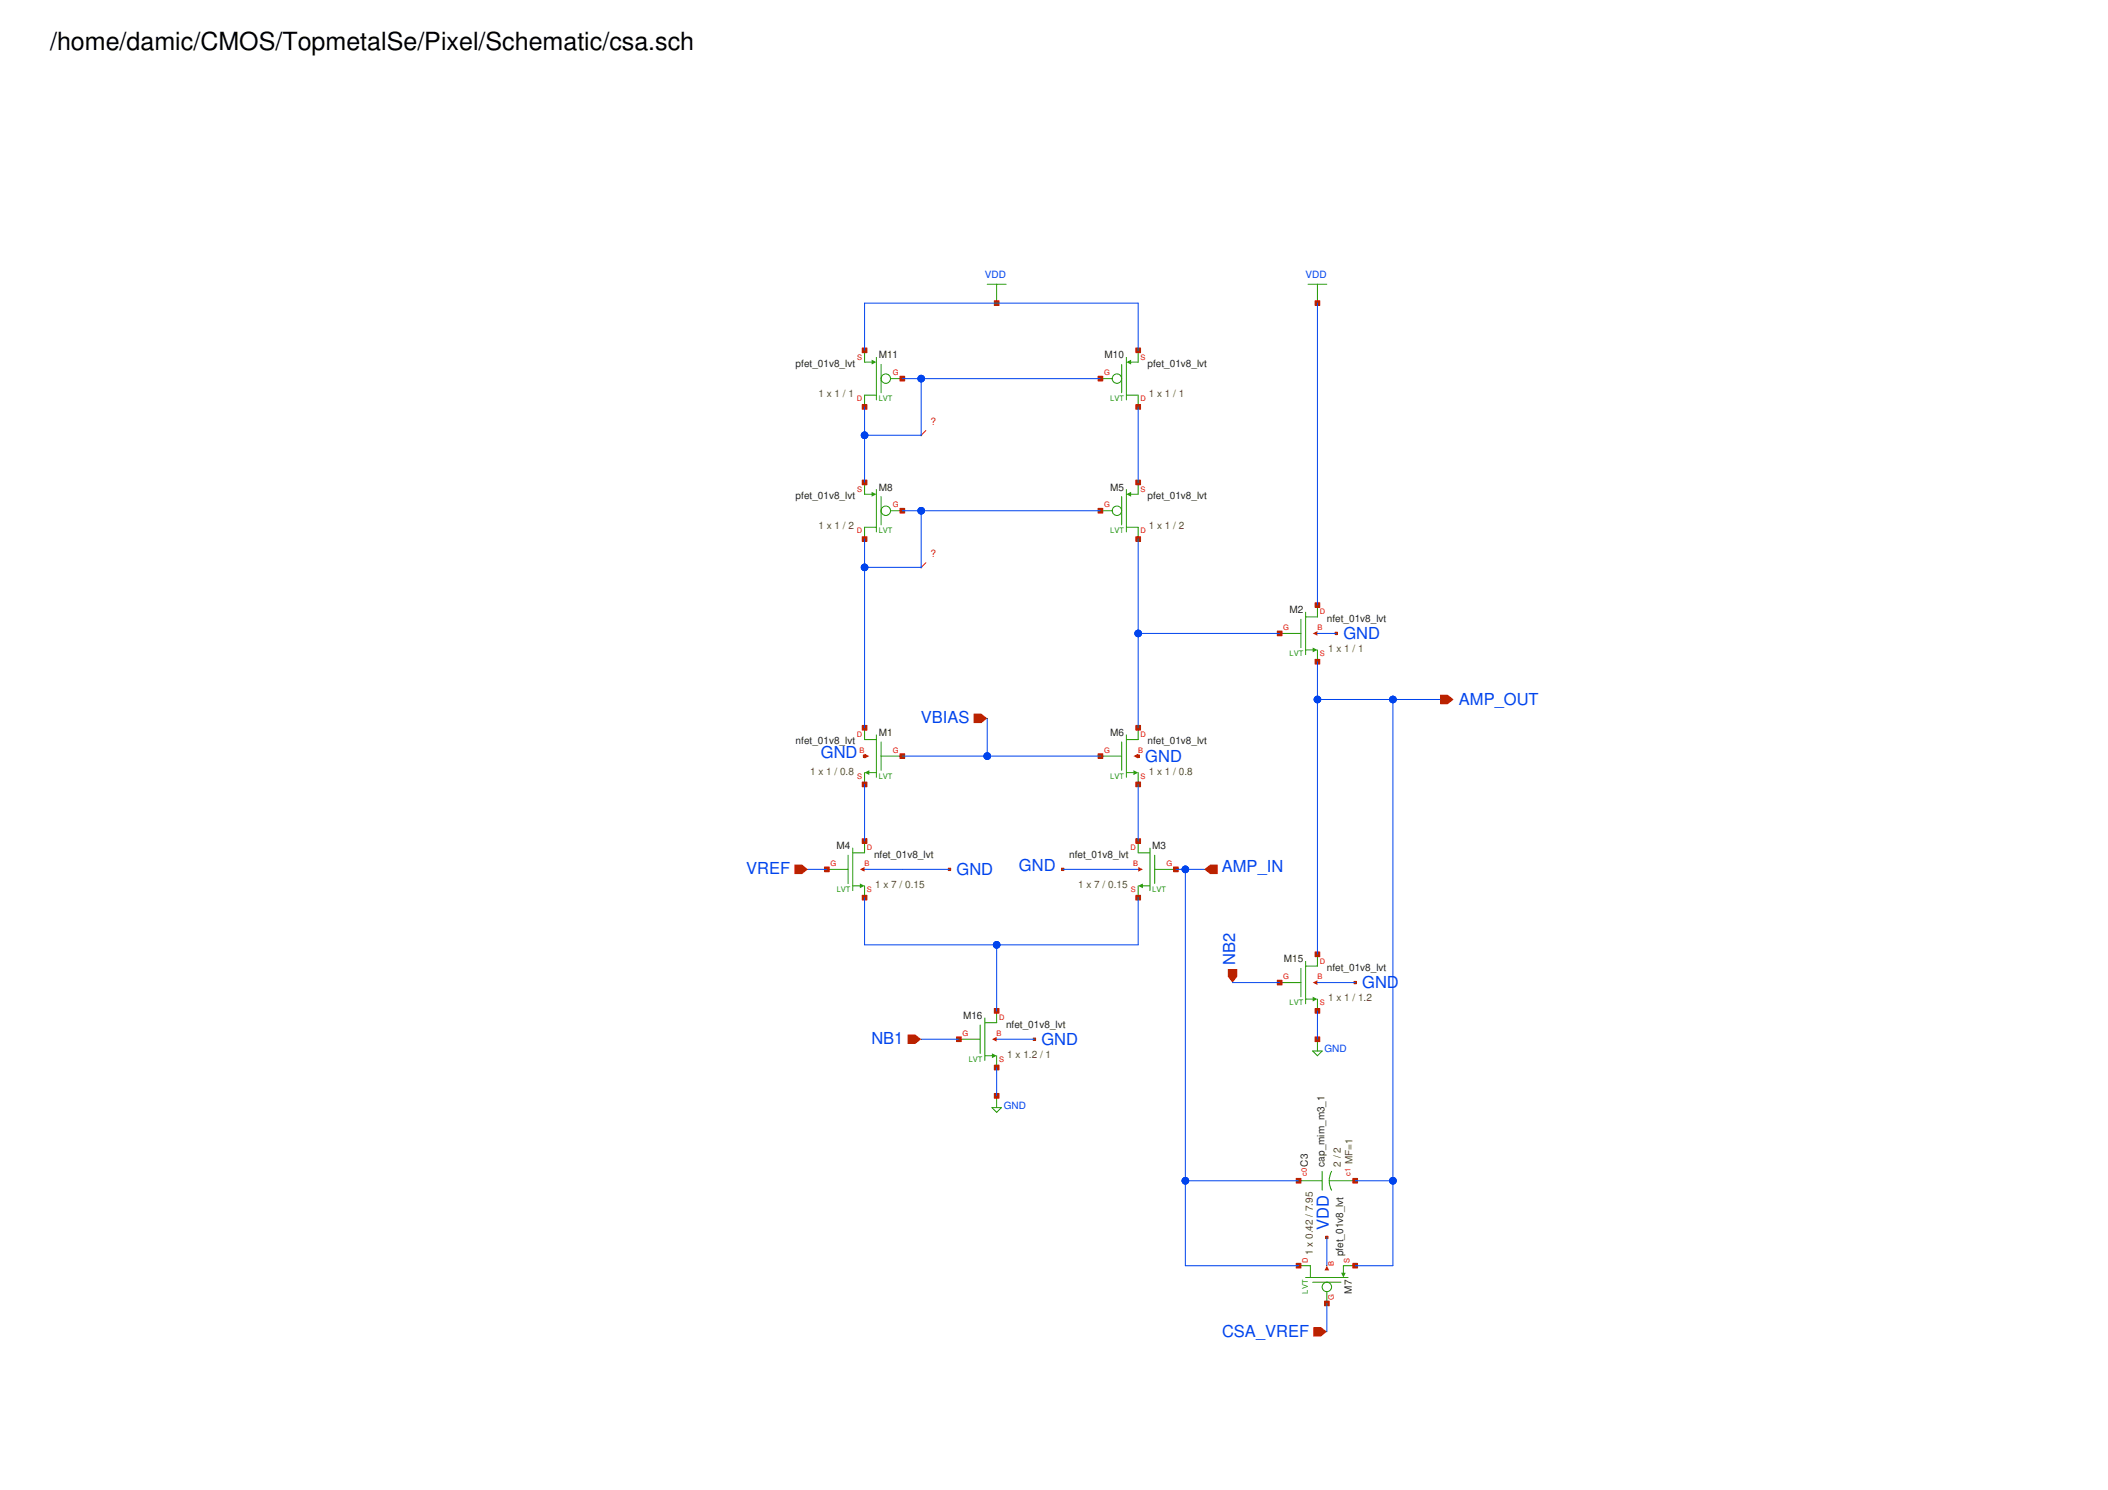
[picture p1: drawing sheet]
<svg xmlns="http://www.w3.org/2000/svg" width="297mm" height="210mm" viewBox="0 0 297 210" stroke-linecap="round" stroke-linejoin="round" font-family="sans-serif">
<path d="M180.3 89.2h3M183.3 87.2v4M184 86.2v6M184 91.6h1M185.6 85.2v1.7h-1.6M185.6 91.6v1.6" fill="none" stroke="#229800" stroke-width=".14"/>
<path d="M185 91.2l.6 .4-.6 .3z" fill="#229800"/>
<path d="M121.8 68v1.6h1M123.5 69v5.9M123.5 74.3h-1.7v1.6M124.2 70v3.9M125.5 72h1.6" fill="none" stroke="#229800" stroke-width=".14"/>
<path d="M122.8 69.3l.7 .3-.7 .4z" fill="#229800"/>
<g fill="none" stroke="#229800" stroke-width=".14">
<path d="M139.1 40h2.7M140.4 40v2.7M155.1 53.3h1.6M158.1 51.3v4M158.7 50.3v6M158.7 55.7h1.7v1.6M160.4 49.4v1.6h-1"/>
<circle cx="124.8" cy="72" r=".66"/>
</g>
<path d="M158.7 51l.7-.3v.6z" fill="#229800"/>
<g fill="none" stroke="#229800" stroke-width=".14">
<path d="M121.8 49.4v1.6h1M123.5 50.3v6M123.5 55.7h-1.7v1.6M124.2 51.3v4M125.5 53.3h1.6"/>
<circle cx="157.4" cy="53.3" r=".66"/>
</g>
<path d="M122.8 50.7l.7 .3-.7 .3z" fill="#229800"/>
<g fill="none" stroke="#229800" stroke-width=".14">
<path d="M184.3 40h2.7M185.6 40v2.7M180.3 138.4h3M183.3 136.4v4M184 135.4v6M185.6 134.4v1.7h-1.6M139.8 156h1.3l-.7 .7zM140.4 154.4v1.6M184 140.7h1M185 148.1h1.3l-.7 .6zM185.6 140.7v1.7M185.6 146.4v1.7"/>
<circle cx="124.8" cy="53.3" r=".66"/>
</g>
<path d="M185 140.4l.6 .3-.6 .4z" fill="#229800"/>
<path d="M135.1 146.4h3M138.1 144.4v4M138.8 143.4v6M138.8 148.7h1M140.4 142.4v1.7h-1.6M140.4 148.7v1.7" fill="none" stroke="#229800" stroke-width=".14"/>
<path d="M139.8 148.4l.6 .3-.6 .4z" fill="#229800"/>
<path d="M120.2 119.5v6M121.8 118.5v1.6h-1.6M116.5 122.5h3M119.5 120.5v4M120.2 124.8h1M121.8 124.8v1.7M183 166.3h3.3M186.3 165v2.7M187.3 166.3h3.7M187.6 165a2.82 2.82 0 0 0 0 2.7" fill="none" stroke="#229800" stroke-width=".14"/>
<path d="M121.2 124.5l.6 .3-.6 .3z" fill="#229800"/>
<path d="M183 178.3h1.6v1.7M184 180h6M191 178.3h-1.7v1M185 180.6h4M187 182v1.6" fill="none" stroke="#229800" stroke-width=".14"/>
<path d="M189 179.3h.6l-.3 .7z" fill="#229800"/>
<g fill="none" stroke="#229800" stroke-width=".14">
<path d="M155.1 72h1.6M158.1 70v3.9M158.7 69v5.9M158.7 74.3h1.7v1.6M160.4 68v1.6h-1"/>
<circle cx="187" cy="181.3" r=".66"/>
</g>
<path d="M158.7 69.6l.7-.3v.7z" fill="#229800"/>
<g fill="none" stroke="#229800" stroke-width=".14">
<path d="M121.8 102.5v1.7h1.7M121.8 108.8v1.7M122.5 108.8h1M123.5 103.5v6M124.2 106.5h2.9M124.2 104.5v4"/>
<circle cx="157.4" cy="72" r=".66"/>
</g>
<path d="M121.8 108.8l.7-.3v.7z" fill="#229800"/>
<path d="M160.4 118.5v1.6h1.6M162 119.5v6M160.4 124.8v1.7M161 124.8h1M162.7 122.5h3M162.7 120.5v4" fill="none" stroke="#229800" stroke-width=".14"/>
<path d="M160.4 124.8l.6-.3v.6z" fill="#229800"/>
<path d="M155.1 106.5h3M158.1 104.5v4M158.7 103.5v6M158.7 108.8h1M160.4 102.5v1.7h-1.7M160.4 108.8v1.7" fill="none" stroke="#229800" stroke-width=".14"/>
<path d="M159.7 108.5l.7 .3-.7 .4z" fill="#229800"/>
<path d="M185 89.2l.6-.3v.7z" fill="#ba2200"/>
<path d="M185.3 84.9h.7v.7h-.7z" fill="none" stroke="#ba2200" stroke-width=".14"/>
<path d="M185.3 84.9h.7v.7h-.7z" fill="#ba2200"/>
<path d="M180 88.9h.7v.7h-.7z" fill="none" stroke="#ba2200" stroke-width=".14"/>
<path d="M180 88.9h.7v.7h-.7z" fill="#ba2200"/>
<path d="M185.3 92.9h.7v.7h-.7z" fill="none" stroke="#ba2200" stroke-width=".14"/>
<path d="M185.3 92.9h.7v.7h-.7z" fill="#ba2200"/>
<path d="M185.6 89.2h.1" fill="none" stroke="#ba2200" stroke-width=".14"/>
<path d="M121.5 75.6h.7v.7h-.7z" fill="none" stroke="#ba2200" stroke-width=".14"/>
<path d="M121.5 75.6h.7v.7h-.7z" fill="#ba2200"/>
<path d="M126.8 71.6h.7v.7h-.7z" fill="none" stroke="#ba2200" stroke-width=".14"/>
<path d="M126.8 71.6h.7v.7h-.7z" fill="#ba2200"/>
<path d="M121.5 67.6h.7v.7h-.7z" fill="none" stroke="#ba2200" stroke-width=".14"/>
<path d="M121.5 67.6h.7v.7h-.7z" fill="#ba2200"/>
<path d="M140.1 42.4h.7v.6h-.7z" fill="none" stroke="#ba2200" stroke-width=".14"/>
<path d="M140.1 42.4h.7v.6h-.7z" fill="#ba2200"/>
<path d="M129.7 79.9h.2v.1h-.2z" fill="none" stroke="#ba2200" stroke-width=".14"/>
<path d="M129.7 79.9h.2v.1h-.2z" fill="#ba2200"/>
<path d="M160 57h.7v.7h-.7z" fill="none" stroke="#ba2200" stroke-width=".14"/>
<path d="M160 57h.7v.7h-.7z" fill="#ba2200"/>
<path d="M154.7 53h.7v.7h-.7z" fill="none" stroke="#ba2200" stroke-width=".14"/>
<path d="M154.7 53h.7v.7h-.7z" fill="#ba2200"/>
<path d="M160 49h.7v.7h-.7z" fill="none" stroke="#ba2200" stroke-width=".14"/>
<path d="M160 49h.7v.7h-.7z" fill="#ba2200"/>
<path d="M121.5 57h.7v.7h-.7z" fill="none" stroke="#ba2200" stroke-width=".14"/>
<path d="M121.5 57h.7v.7h-.7z" fill="#ba2200"/>
<path d="M126.8 53h.7v.7h-.7z" fill="none" stroke="#ba2200" stroke-width=".14"/>
<path d="M126.8 53h.7v.7h-.7z" fill="#ba2200"/>
<path d="M121.5 49h.7v.7h-.7z" fill="none" stroke="#ba2200" stroke-width=".14"/>
<path d="M121.5 49h.7v.7h-.7z" fill="#ba2200"/>
<path d="M129.7 61.3h.2v.1h-.2z" fill="none" stroke="#ba2200" stroke-width=".14"/>
<path d="M129.7 61.3h.2v.1h-.2z" fill="#ba2200"/>
<path d="M140.1 154h.7v.7h-.7z" fill="none" stroke="#ba2200" stroke-width=".14"/>
<path d="M140.1 154h.7v.7h-.7z" fill="#ba2200"/>
<path d="M185.3 146.1h.7v.6h-.7z" fill="none" stroke="#ba2200" stroke-width=".14"/>
<path d="M185.3 146.1h.7v.6h-.7z" fill="#ba2200"/>
<path d="M185.3 42.4h.7v.6h-.7z" fill="none" stroke="#ba2200" stroke-width=".14"/>
<path d="M185.3 42.4h.7v.6h-.7z" fill="#ba2200"/>
<path d="M145.6 146.2h.3v.4h-.3z" fill="none" stroke="#ba2200" stroke-width=".14"/>
<g fill="#ba2200">
<path d="M145.6 146.2h.3v.4h-.3z"/>
<path d="M185 138.4l.6-.3v.7z"/>
</g>
<path d="M185.3 134.1h.7v.7h-.7z" fill="none" stroke="#ba2200" stroke-width=".14"/>
<path d="M185.3 134.1h.7v.7h-.7z" fill="#ba2200"/>
<path d="M180 138.1h.7v.7h-.7z" fill="none" stroke="#ba2200" stroke-width=".14"/>
<path d="M180 138.1h.7v.7h-.7z" fill="#ba2200"/>
<path d="M185.3 142.1h.7v.6h-.7z" fill="none" stroke="#ba2200" stroke-width=".14"/>
<path d="M185.3 142.1h.7v.6h-.7z" fill="#ba2200"/>
<path d="M185.6 138.4h.1" fill="none" stroke="#ba2200" stroke-width=".14"/>
<path d="M139.8 146.4l.6-.3v.6z" fill="#ba2200"/>
<path d="M140.1 142.1h.7v.6h-.7z" fill="none" stroke="#ba2200" stroke-width=".14"/>
<path d="M140.1 142.1h.7v.6h-.7z" fill="#ba2200"/>
<path d="M134.8 146.1h.7v.6h-.7z" fill="none" stroke="#ba2200" stroke-width=".14"/>
<path d="M134.8 146.1h.7v.6h-.7z" fill="#ba2200"/>
<path d="M140.1 150.1h.7v.6h-.7z" fill="none" stroke="#ba2200" stroke-width=".14"/>
<path d="M140.1 150.1h.7v.6h-.7z" fill="#ba2200"/>
<path d="M140.4 146.4h.1" fill="none" stroke="#ba2200" stroke-width=".14"/>
<path d="M182.6 166h.7v.7h-.7z" fill="none" stroke="#ba2200" stroke-width=".14"/>
<path d="M182.6 166h.7v.7h-.7z" fill="#ba2200"/>
<path d="M190.6 166h.7v.7h-.7z" fill="none" stroke="#ba2200" stroke-width=".14"/>
<g fill="#ba2200">
<path d="M190.6 166h.7v.7h-.7z"/>
<path d="M121.2 122.5l.6-.4v.7z"/>
</g>
<path d="M121.5 118.1h.7v.7h-.7z" fill="none" stroke="#ba2200" stroke-width=".14"/>
<path d="M121.5 118.1h.7v.7h-.7z" fill="#ba2200"/>
<path d="M116.2 122.1h.6v.7h-.6z" fill="none" stroke="#ba2200" stroke-width=".14"/>
<path d="M116.2 122.1h.6v.7h-.6z" fill="#ba2200"/>
<path d="M121.5 126.1h.7v.7h-.7z" fill="none" stroke="#ba2200" stroke-width=".14"/>
<path d="M121.5 126.1h.7v.7h-.7z" fill="#ba2200"/>
<path d="M121.8 122.5h.1" fill="none" stroke="#ba2200" stroke-width=".14"/>
<path d="M187 178.3l.3 .7h-.7z" fill="#ba2200"/>
<path d="M182.6 178h.7v.6h-.7z" fill="none" stroke="#ba2200" stroke-width=".14"/>
<path d="M182.6 178h.7v.6h-.7z" fill="#ba2200"/>
<path d="M186.6 183.3h.7v.7h-.7z" fill="none" stroke="#ba2200" stroke-width=".14"/>
<path d="M186.6 183.3h.7v.7h-.7z" fill="#ba2200"/>
<path d="M190.6 178h.7v.6h-.7z" fill="none" stroke="#ba2200" stroke-width=".14"/>
<path d="M190.6 178h.7v.6h-.7z" fill="#ba2200"/>
<path d="M187 178.3h.1" fill="none" stroke="#ba2200" stroke-width=".14"/>
<path d="M160 75.6h.7v.7h-.7z" fill="none" stroke="#ba2200" stroke-width=".14"/>
<path d="M160 75.6h.7v.7h-.7z" fill="#ba2200"/>
<path d="M154.7 71.6h.7v.7h-.7z" fill="none" stroke="#ba2200" stroke-width=".14"/>
<path d="M154.7 71.6h.7v.7h-.7z" fill="#ba2200"/>
<path d="M160 67.6h.7v.7h-.7z" fill="none" stroke="#ba2200" stroke-width=".14"/>
<g fill="#ba2200">
<path d="M160 67.6h.7v.7h-.7z"/>
<path d="M111.9 121.8h1.1l.9 .7-.9 .6h-1.1z"/>
</g>
<path d="M113.8 122.5h.1" fill="none" stroke="#ba2200" stroke-width=".14"/>
<path d="M169.7 122.5l.8-.7h1.1v1.3h-1.1z" fill="#ba2200"/>
<path d="M169.7 122.5h.1" fill="none" stroke="#ba2200" stroke-width=".14"/>
<path d="M127.9 145.7h1.1l.8 .7-.8 .7h-1.1z" fill="#ba2200"/>
<path d="M129.8 146.4h.1" fill="none" stroke="#ba2200" stroke-width=".14"/>
<path d="M185.1 186.9h1l.9 .7-.9 .7h-1z" fill="#ba2200"/>
<path d="M187 187.6h.1" fill="none" stroke="#ba2200" stroke-width=".14"/>
<path d="M137.2 100.5h1.1l.8 .7-.8 .7h-1.1z" fill="#ba2200"/>
<path d="M139.1 101.2h.1" fill="none" stroke="#ba2200" stroke-width=".14"/>
<path d="M202.9 97.9h1.1l.8 .6-.8 .7h-1.1z" fill="#ba2200"/>
<path d="M202.9 98.5h.1" fill="none" stroke="#ba2200" stroke-width=".14"/>
<path d="M173 136.5h1.3v1.1l-.6 .8-.7-.8z" fill="#ba2200"/>
<path d="M173.7 138.4h.1" fill="none" stroke="#ba2200" stroke-width=".14"/>
<path d="M186.8 174.2h.3v.3h-.3z" fill="none" stroke="#ba2200" stroke-width=".14"/>
<g fill="#ba2200">
<path d="M186.8 174.2h.3v.3h-.3z"/>
<path d="M121.8 106.2l.7 .3-.7 .3z"/>
</g>
<path d="M121.5 102.2h.7v.7h-.7z" fill="none" stroke="#ba2200" stroke-width=".14"/>
<path d="M121.5 102.2h.7v.7h-.7z" fill="#ba2200"/>
<path d="M126.8 106.2h.7v.6h-.7z" fill="none" stroke="#ba2200" stroke-width=".14"/>
<path d="M126.8 106.2h.7v.6h-.7z" fill="#ba2200"/>
<path d="M121.5 110.2h.7v.6h-.7z" fill="none" stroke="#ba2200" stroke-width=".14"/>
<path d="M121.5 110.2h.7v.6h-.7z" fill="#ba2200"/>
<path d="M121.8 106.5h.1" fill="none" stroke="#ba2200" stroke-width=".14"/>
<path d="M160.4 122.1l.6 .4-.6 .3z" fill="#ba2200"/>
<path d="M160 118.1h.7v.7h-.7z" fill="none" stroke="#ba2200" stroke-width=".14"/>
<path d="M160 118.1h.7v.7h-.7z" fill="#ba2200"/>
<path d="M165.4 122.1h.6v.7h-.6z" fill="none" stroke="#ba2200" stroke-width=".14"/>
<path d="M165.4 122.1h.6v.7h-.6z" fill="#ba2200"/>
<path d="M160 126.1h.7v.7h-.7z" fill="none" stroke="#ba2200" stroke-width=".14"/>
<path d="M160 126.1h.7v.7h-.7z" fill="#ba2200"/>
<path d="M160.4 122.5h.1" fill="none" stroke="#ba2200" stroke-width=".14"/>
<path d="M159.7 106.5l.7-.3v.6z" fill="#ba2200"/>
<path d="M160 102.2h.7v.7h-.7z" fill="none" stroke="#ba2200" stroke-width=".14"/>
<path d="M160 102.2h.7v.7h-.7z" fill="#ba2200"/>
<path d="M154.7 106.2h.7v.6h-.7z" fill="none" stroke="#ba2200" stroke-width=".14"/>
<path d="M154.7 106.2h.7v.6h-.7z" fill="#ba2200"/>
<path d="M160 110.2h.7v.6h-.7z" fill="none" stroke="#ba2200" stroke-width=".14"/>
<path d="M160 110.2h.7v.6h-.7z" fill="#ba2200"/>
<path d="M160.4 106.5h.1" fill="none" stroke="#ba2200" stroke-width=".14"/>
<path d="M133.6 122.3h.4v.3h-.4z" fill="none" stroke="#ba2200" stroke-width=".14"/>
<path d="M133.6 122.3h.4v.3h-.4z" fill="#ba2200"/>
<path d="M149.6 122.3h.3v.3h-.3z" fill="none" stroke="#ba2200" stroke-width=".14"/>
<path d="M149.6 122.3h.3v.3h-.3z" fill="#ba2200"/>
<path d="M121.7 106.4h.3v.3h-.3z" fill="none" stroke="#ba2200" stroke-width=".14"/>
<path d="M121.7 106.4h.3v.3h-.3z" fill="#ba2200"/>
<path d="M160.2 106.4h.3v.3h-.3z" fill="none" stroke="#ba2200" stroke-width=".14"/>
<path d="M160.2 106.4h.3v.3h-.3z" fill="#ba2200"/>
<path d="M188.1 89.1h.4v.3h-.4z" fill="none" stroke="#ba2200" stroke-width=".14"/>
<path d="M188.1 89.1h.4v.3h-.4z" fill="#ba2200"/>
<path d="M190.8 138.3h.3v.3h-.3z" fill="none" stroke="#ba2200" stroke-width=".14"/>
<path d="M190.8 138.3h.3v.3h-.3z" fill="#ba2200"/>
<path d="M130.5 79.3l-.7 .6M130.5 60.7l-.7 .6" fill="none" stroke="#a92222" stroke-width=".14"/>
<g fill="none" stroke="#0044ed" stroke-width=".14">
<path d="M121.8 49.4v-6.7h38.6v6.7M121.8 57.3v10.7M127.1 53.3h28M129.8 53.3v8h-8M160.4 57.3v10.7M185.6 42.7v42.5M121.8 75.9v26.6M127.1 72h28M129.8 72v7.9h-8M160.4 75.9v26.6M160.4 89.2h19.9M185.6 89.2h2.7"/>
<path d="M185.6 98.5h17.3M185.6 93.2v41.2M196.3 98.5v79.8h-5.3M121.8 110.5v8M127.1 106.5h28M139.1 101.2v5.3M160.4 110.5v8M113.9 122.5h2.6M121.8 126.5v6.6h38.6v-6.6M121.8 122.5h12M140.4 133.1v9.3M149.7 122.5h10.7"/>
<path d="M165.7 122.5h4M167 122.5v55.8h16M173.7 138.4h6.6M185.6 138.4h5.4M129.8 146.4h5.3M140.4 146.4h5.4M140.4 150.4v4M185.6 142.4v4M167 166.3h16M187 174.3v4M191 166.3h5.3M187 183.6v4"/>
</g>
<g fill="#0044ed">
<path d="M121.6 60.9a.53 .53 0 0 1 .8 .4h-.6h.6a.53 .53 0 0 1-.8 .5 .53 .53 0 0 1 0-.9z"/>
<path d="M129.3 53.1a.53 .53 0 0 1 .6-.3 .53 .53 0 0 1 .4 .5h-.5h.5a.53 .53 0 0 1-.6 .6 .53 .53 0 0 1-.4-.8z"/>
<path d="M121.4 79.7a.53 .53 0 0 1 .6-.3 .53 .53 0 0 1 .4 .5h-.6h.6a.53 .53 0 0 1-.7 .5 .53 .53 0 0 1-.3-.7z"/>
<path d="M129.3 71.7a.53 .53 0 0 1 .6-.3 .53 .53 0 0 1 .4 .6h-.5h.5a.53 .53 0 0 1-.6 .5 .53 .53 0 0 1-.4-.8z"/>
<path d="M138.7 106.2a.53 .53 0 0 1 .5-.2 .53 .53 0 0 1 .4 .5h-.5h.5a.53 .53 0 0 1-.6 .5 .53 .53 0 0 1-.3-.8z"/>
<path d="M140.2 132.6a.53 .53 0 0 1 .8 .5h-.6h.6a.53 .53 0 0 1-.8 .5 .53 .53 0 0 1 0-1z"/>
<path d="M160.1 88.8a.53 .53 0 0 1 .8 .4h-.5h.5a.53 .53 0 0 1-.8 .5 .53 .53 0 0 1 0-.9z"/>
<path d="M196 98.1a.53 .53 0 0 1 .8 .4h-.5h.5a.53 .53 0 0 1-.8 .5 .53 .53 0 0 1 0-.9z"/>
<path d="M196 165.9a.53 .53 0 0 1 .8 .4h-.5h.5a.53 .53 0 0 1-.8 .5 .53 .53 0 0 1 0-.9z"/>
<path d="M166.8 122a.53 .53 0 0 1 .8 .5h-.6h.6a.53 .53 0 0 1-.8 .4 .53 .53 0 0 1 0-.9z"/>
<path d="M185.2 98.3a.53 .53 0 0 1 .6-.3 .53 .53 0 0 1 .4 .5h-.6h.6a.53 .53 0 0 1-.7 .6 .53 .53 0 0 1-.3-.8z"/>
<path d="M166.8 165.9a.53 .53 0 0 1 .8 .4h-.6h.6a.53 .53 0 0 1-.8 .5 .53 .53 0 0 1 0-.9z"/>
</g>
<text font-size="3.5" x="7.1" y="7.1">/home/damic/CMOS/TopmetalSe/Pixel/Schematic/csa.sch</text>
<g font-size="2.3" fill="#0044ed">
<text x="189.3" y="90">GND</text>
<text x="129.8" y="101.9">VBIAS</text>
<text x="205.6" y="99.3">AMP_OUT</text>
<text x="115.7" y="106.8">GND</text>
<text x="161.4" y="107.3">GND</text>
<text x="105.2" y="123.2">VREF</text>
<text x="134.8" y="123.3">GND</text>
<text x="143.6" y="122.8">GND</text>
<text x="172.2" y="122.8">AMP_IN</text>
<text x="174" y="135.9" transform="rotate(-90 174 135.9)">NB2</text>
<text x="192" y="139.2">GND</text>
<text x="122.8" y="147.1">NB1</text>
<text x="146.8" y="147.2">GND</text>
<text x="187.3" y="173.3" transform="rotate(-90 187.3 173.3)">VDD</text>
<text x="172.2" y="188.3">CSA_VREF</text>
</g>
<g font-size="1.4" fill="#0044ed">
<text x="138.8" y="39.2">VDD</text>
<text x="184" y="39.2">VDD</text>
<text x="186.6" y="148.2">GND</text>
<text x="141.4" y="156.2">GND</text>
</g>
<g font-size="1.4" fill="#222">
<text x="112.1" y="51.7">pfet_01v8_lvt</text>
<text x="123.8" y="50.5">M11</text>
<text x="155.6" y="50.5">M10</text>
<text x="161.7" y="51.7">pfet_01v8_lvt</text>
<text x="112.1" y="70.3">pfet_01v8_lvt</text>
<text x="123.8" y="69.1">M8</text>
<text x="156.4" y="69.1">M5</text>
<text x="161.7" y="70.3">pfet_01v8_lvt</text>
<text x="181.7" y="86.4">M2</text>
<text x="187" y="87.6">nfet_01v8_lvt</text>
<text x="112.1" y="104.9">nfet_01v8_lvt</text>
<text x="123.8" y="103.7">M1</text>
<text x="156.4" y="103.7">M6</text>
<text x="161.7" y="104.9">nfet_01v8_lvt</text>
<text x="117.9" y="119.6">M4</text>
<text x="162.4" y="119.6">M3</text>
<text x="123.2" y="120.8">nfet_01v8_lvt</text>
<text x="150.7" y="120.8">nfet_01v8_lvt</text>
<text x="180.9" y="135.6">M15</text>
<text x="187" y="136.8">nfet_01v8_lvt</text>
<text x="135.7" y="143.5">M16</text>
<text x="141.8" y="144.8">nfet_01v8_lvt</text>
<text x="184.3" y="164.3" transform="rotate(-90 184.3 164.3)">C3</text>
<text x="186.6" y="164.3" transform="rotate(-90 186.6 164.3)">cap_mim_m3_1</text>
<text x="189.3" y="177" transform="rotate(-90 189.3 177)">pfet_01v8_lvt</text>
<text x="190.5" y="182.3" transform="rotate(-90 190.5 182.3)">M7</text>
</g>
<g font-size="1.4" fill="#660">
<text x="115.3" y="56">1 x 1 / 1</text>
<text x="161.9" y="56">1 x 1 / 1</text>
<text x="115.3" y="74.6">1 x 1 / 2</text>
<text x="161.9" y="74.6">1 x 1 / 2</text>
<text x="187.1" y="91.9">1 x 1 / 1</text>
<text x="114.1" y="109.2">1 x 1 / 0.8</text>
<text x="161.9" y="109.2">1 x 1 / 0.8</text>
<text x="123.3" y="125.1">1 x 7 / 0.15</text>
<text x="151.9" y="125.1">1 x 7 / 0.15</text>
<text x="187.1" y="141.1">1 x 1 / 1.2</text>
<text x="141.9" y="149">1 x 1.2 / 1</text>
<text x="188.9" y="164.3" transform="rotate(-90 188.9 164.3)">2 / 2</text>
<text x="190.6" y="164" transform="rotate(-90 190.6 164)">MF=1</text>
<text x="185" y="176.8" transform="rotate(-90 185 176.8)">1 x 0.42 / 7.95</text>
</g>
<g font-size="1.4" fill="#a92222">
<text x="131.1" y="59.9">?</text>
<text x="131.1" y="78.5">?</text>
</g>
<g font-size="1.1" fill="#fe0000">
<text x="120.8" y="50.7">S</text>
<text x="125.8" y="52.9">G</text>
<text x="155.6" y="52.9">G</text>
<text x="160.7" y="50.7">S</text>
<text x="120.7" y="56.5">D</text>
<text x="160.7" y="56.5">D</text>
<text x="120.8" y="69.3">S</text>
<text x="125.8" y="71.5">G</text>
<text x="155.6" y="71.5">G</text>
<text x="160.7" y="69.3">S</text>
<text x="120.7" y="75.1">D</text>
<text x="160.7" y="75.1">D</text>
<text x="180.8" y="88.8">G</text>
<text x="185.6" y="88.8">B</text>
<text x="186" y="86.5">D</text>
<text x="186" y="92.4">S</text>
<text x="120.7" y="103.8">D</text>
<text x="121.1" y="106">B</text>
<text x="125.8" y="106">G</text>
<text x="155.6" y="106">G</text>
<text x="160.4" y="106">B</text>
<text x="160.7" y="103.8">D</text>
<text x="120.8" y="109.7">S</text>
<text x="160.7" y="109.7">S</text>
<text x="122.2" y="119.8">D</text>
<text x="159.3" y="119.8">D</text>
<text x="117" y="122">G</text>
<text x="121.8" y="122">B</text>
<text x="122.2" y="125.6">S</text>
<text x="159.3" y="125.6">S</text>
<text x="159.7" y="122">B</text>
<text x="164.4" y="122">G</text>
<text x="180.8" y="137.9">G</text>
<text x="185.6" y="137.9">B</text>
<text x="186" y="135.7">D</text>
<text x="140.8" y="143.7">D</text>
<text x="186" y="141.6">S</text>
<text x="135.6" y="145.9">G</text>
<text x="140.4" y="145.9">B</text>
<text x="140.8" y="149.6">S</text>
<text x="184.2" y="165.7" transform="rotate(-90 184.2 165.7)">c0</text>
<text x="190.3" y="165.7" transform="rotate(-90 190.3 165.7)">c1</text>
<text x="184.3" y="178" transform="rotate(-90 184.3 178)">D</text>
<text x="187.9" y="178.3" transform="rotate(-90 187.9 178.3)">B</text>
<text x="190.1" y="178" transform="rotate(-90 190.1 178)">S</text>
<text x="187.9" y="183.1" transform="rotate(-90 187.9 183.1)">G</text>
</g>
<g font-size="1.1" fill="#229800">
<text x="123.8" y="56.5">LVT</text>
<text x="156.4" y="56.5">LVT</text>
<text x="123.8" y="75.1">LVT</text>
<text x="156.4" y="75.1">LVT</text>
<text x="181.7" y="92.4">LVT</text>
<text x="123.8" y="109.7">LVT</text>
<text x="156.4" y="109.7">LVT</text>
<text x="117.9" y="125.6">LVT</text>
<text x="162.4" y="125.6">LVT</text>
<text x="181.7" y="141.6">LVT</text>
<text x="136.5" y="149.6">LVT</text>
<text x="184.3" y="182.2" transform="rotate(-90 184.3 182.2)">LVT</text>
</g>
</svg>
